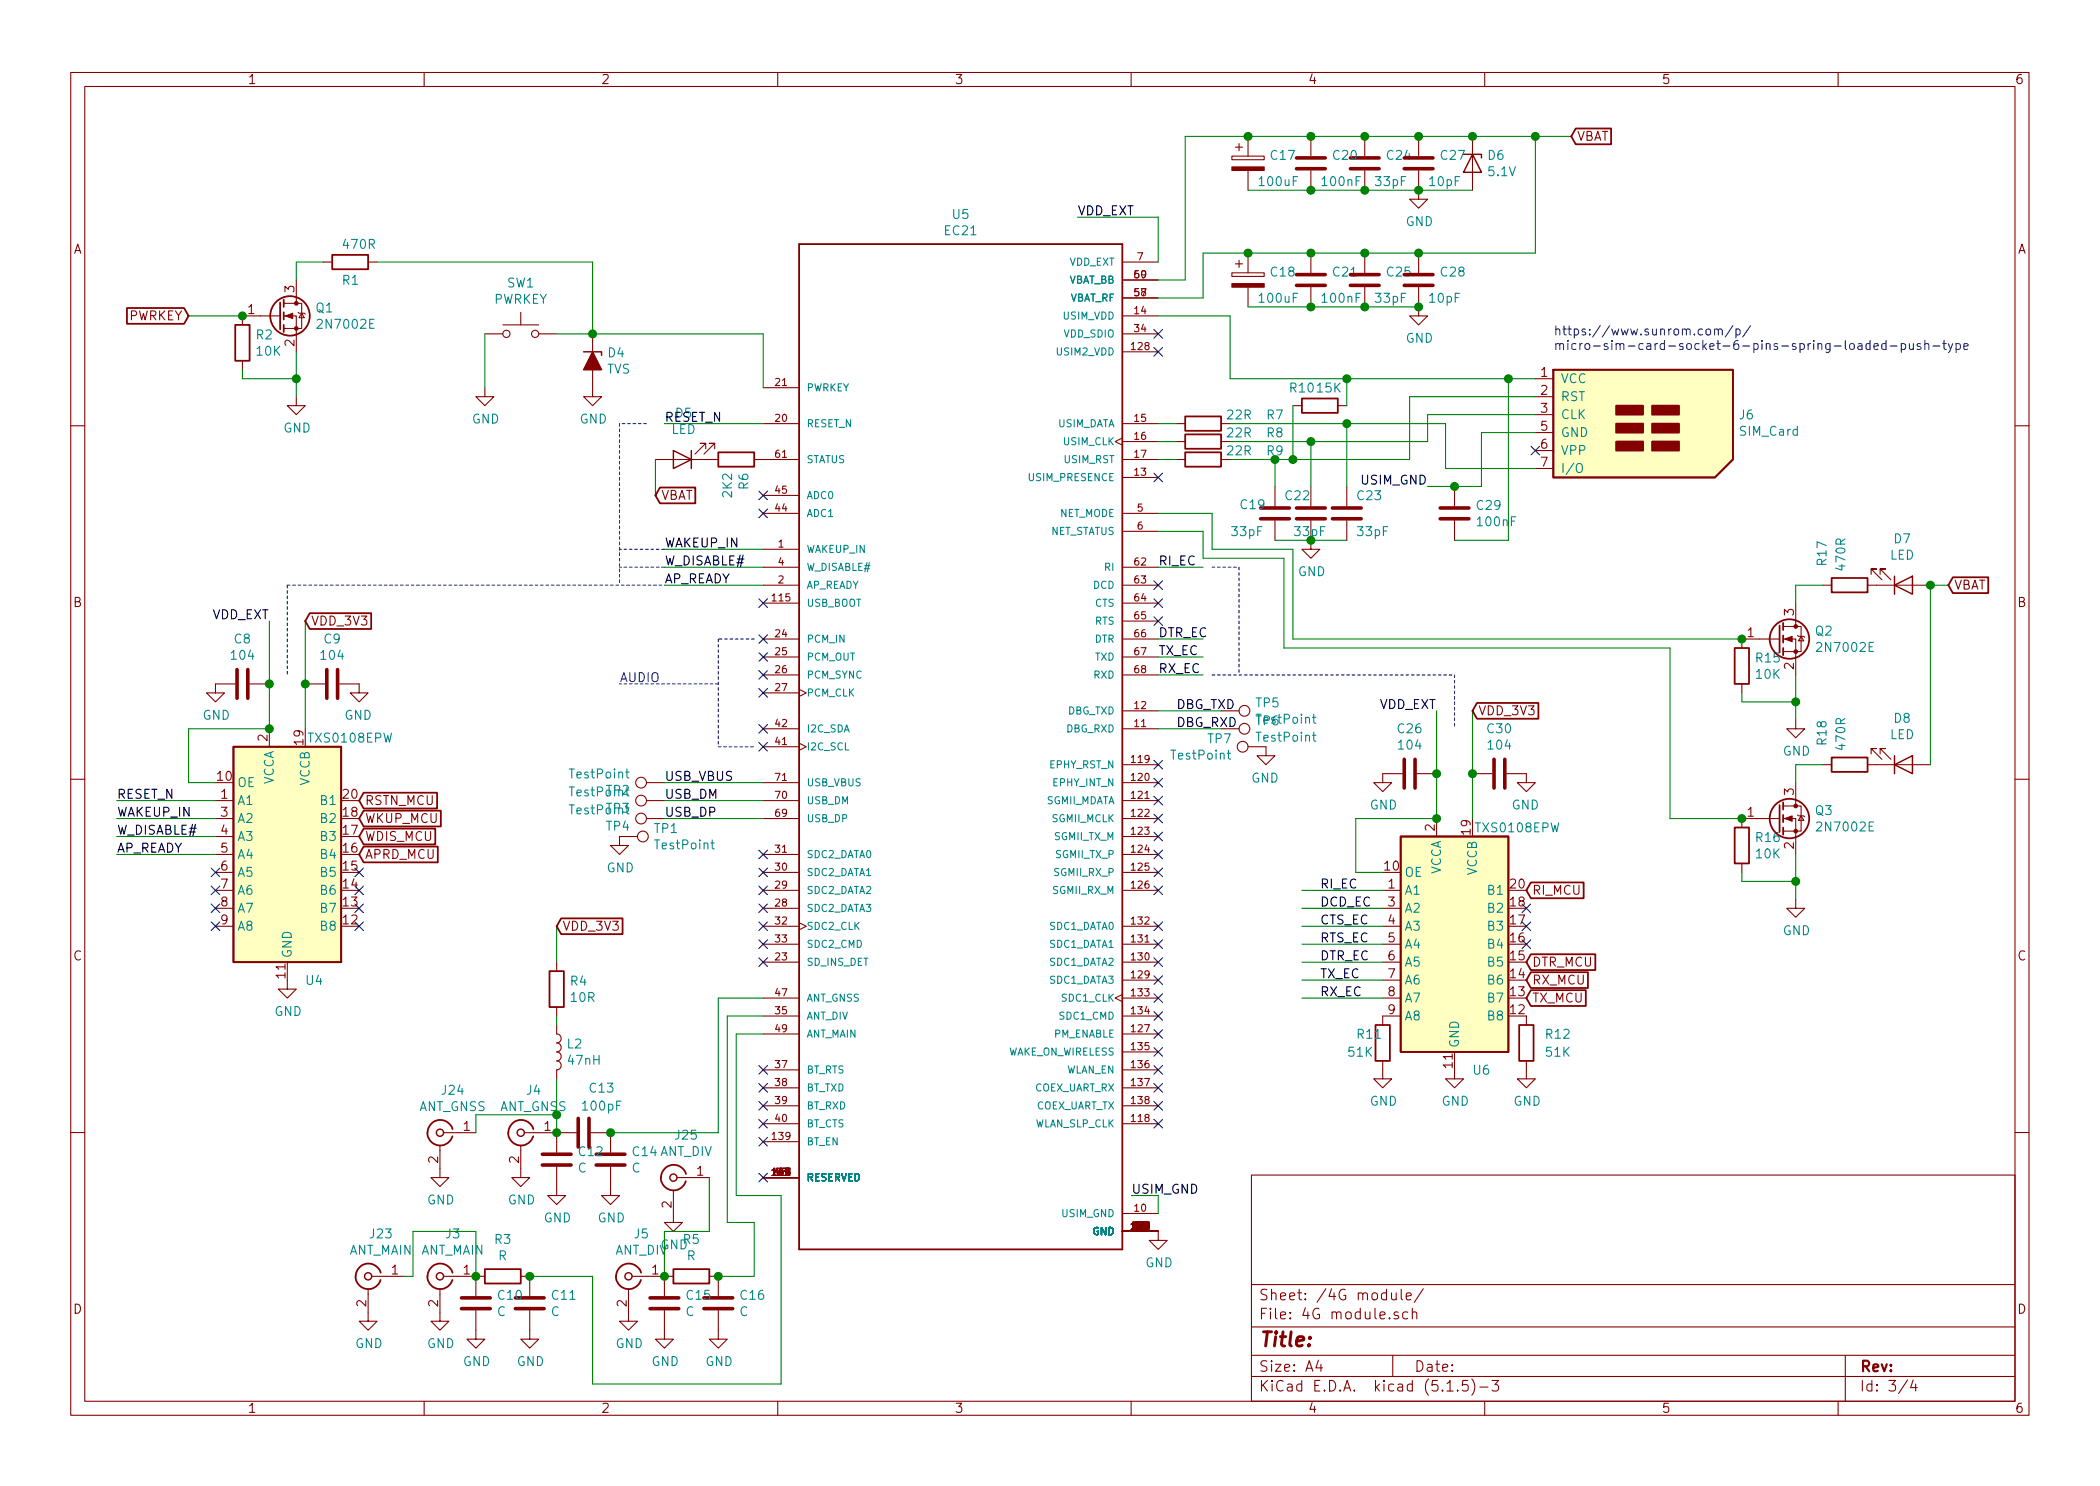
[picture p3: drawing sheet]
<svg xmlns="http://www.w3.org/2000/svg" width="297mm" height="210mm" viewBox="0 0 297 210" stroke-linecap="round" stroke-linejoin="round" font-family="sans-serif">
<g fill="none" stroke="#840000" stroke-width=".15">
<path d="M10 10.3h277v189.9h-277zM12 12.2h273v186.1h-273zM60 10.3v1.9M110 10.3v1.9M160 10.3v1.9M176.5 19.3v2.8M185.4 19.3v2.8M193 19.3v2.8M200.7 19.3v2.8M208.3 19.3v7.6M210 10.3v1.9M260 10.3v1.9"/>
<path d="M41.9 39.6v3.3M45.7 37.1h1.3M52.1 37.1h1.2M158.7 37.1h5.1M158.7 39.6h5.1M174.2 22.1h4.6v.5h-4.6zM174.2 38.6h4.6v.5h-4.6zM174.8 20.8h1M174.8 37.3h1M175.3 20.3v1M175.3 36.8v1M176.5 24.1v2.8"/>
<path d="M176.5 35.8v2.8M185.4 24.1v2.8M185.4 35.8v2.8M193 24.1v2.8M193 35.8v2.8M200.7 24.1v4.1h1.2l-1.2 1.3-1.3-1.3h1.3M200.7 35.8v2.8M34.3 51v1.3M39.6 44.7h-5.3v1.3M40.1 44.7h1.8v5.1M40.1 42.9h2.6v3.6h-2.6M41.9 56.1v1.3h1.3l-1.3 1.3-1.3-1.3h1.3"/>
<path d="M42.2 44.2l.1 .1h.8l.1 .1M42.7 44.3l.4 .7h-.8zM68.6 54.9v1.2h1.2l-1.2 1.3-1.3-1.3h1.3M68.6 47.2h2.5M71.1 46h5.1M73.7 44.2v1.8M76.2 47.2h2.5M83.8 47.2v8.9h1.3l-1.3 1.3-1.3-1.3h1.3M107.9 59.9h5.1M107.9 54.9h5.1M158.7 59.9h5.1M158.7 44.7h5.1"/>
<path d="M158.7 47.2h5.1M158.7 42.2h5.1M158.7 49.8h5.1M166.4 59.9h1.2M172.7 59.9h1.3M176.5 40.6v2.8M182.9 57.4h1.2M185.4 40.6v2.8M189.2 57.4h1.3M193 40.6v2.8M200.7 40.6v4.1h1.2l-1.2 1.3-1.3-1.3h1.3M217.2 53.6h2.5"/>
<path d="M217.2 56.1h2.5M217.2 58.7h2.5M10 60.2h2M92.7 65h8.9M99.8 63.5v-.8h-.7h.7l-1.5 1.6M101.1 63.5v-.8h-.8h.8l-1.5 1.6M106.7 65h6.3M107.9 70.1h5.1M107.9 72.6h5.1M107.9 77.7h5.1M158.7 62l-1 .5 1 .5M158.7 65h5.1"/>
<path d="M158.7 72.6h5.1M158.7 75.2h5.1M158.7 62.5h5.1M158.7 67.6h5.1M166.4 65h1.2M166.4 62.5h1.2M172.7 65h1.3M172.7 62.5h1.3M180.3 68.8v2.8M180.3 73.7v2.7M185.4 73.7v4h1.3l-1.3 1.3-1.3-1.3h1.3M185.4 68.8v2.8"/>
<path d="M190.5 68.8v2.8M190.5 73.7v2.7M205.7 68.8v2.8M205.7 73.7v2.7M217.2 61.2h2.5M217.2 63.7h2.5M217.2 66.3h2.5M285 60.2h2M33.3 96.8h-2.8v1.2h1.2l-1.2 1.3-1.3-1.3h1.3M35.3 96.8h2.8M43.2 96.8h2.8M48 96.8h2.8v1.2h-1.3l1.3 1.3 1.3-1.3h-1.3"/>
<path d="M107.9 82.8h5.1M107.9 90.4h5.1M107.9 93h5.1M107.9 95.5h5.1M107.9 98h5.1M107.9 80.3h5.1M107.9 85.3h5.1M113 97.5l1 .5-1 .5M158.7 82.8h5.1M158.7 90.4h5.1M158.7 93h5.1M158.7 95.5h5.1"/>
<path d="M158.7 80.3h5.1M158.7 85.3h5.1M158.7 87.9h5.1M246.4 96.8v1.2M251.7 90.4h-5.3v1.3M252.2 90.4h1.8v5.1M252.2 88.6h2.6v3.6h-2.6M254 85.3v3.3M254.3 89.9l.1 .1h.7l.2 .2M254.8 90l.3 .7h-.7zM257.8 82.8h1.3M264.2 82.8h8.8"/>
<path d="M264.7 81.3v-.8h.7h-.7l1.5 1.5M265.9 81.3v-.8h.8h-.8l1.6 1.5M10 110.3h2M30.5 115.8h2.5M30.5 113.3h2.5M30.5 118.4h2.5M38.1 103.1v2.6M90.2 118.4h-2.6v1.2h1.3l-1.3 1.3-1.2-1.3h1.2M91.4 115.8h2.6M91.4 113.3h2.6M91.4 110.7h2.6M107.9 115.8h5.1"/>
<path d="M107.9 113.3h5.1M107.9 110.7h5.1M107.9 105.7h5.1M107.9 103.1h5.1M113 105.2l1 .5-1 .5M158.7 100.6h5.1M158.7 115.8h5.1M158.7 113.3h5.1M158.7 110.7h5.1M158.7 118.4h5.1M158.7 108.2h5.1M158.7 103.1h5.1"/>
<path d="M172.7 100.6h2.6M176.5 105.7h2.6v1.2h-1.3l1.3 1.3 1.2-1.3h-1.2M198.4 109.5h-2.8v1.2h1.2l-1.2 1.3-1.3-1.3h1.3M200.4 109.5h2.8M203.2 115.8v2.6M208.3 109.5h2.8M213.1 109.5h2.8v1.2h-1.3l1.3 1.3 1.3-1.3h-1.3M251.7 115.8h-5.3v1.3M252.2 115.8h1.8v5.1M252.2 114h2.6v3.6h-2.6M254 101.8v1.3h1.3l-1.3 1.3-1.3-1.3h1.3M254 110.7v3.3"/>
<path d="M254.3 115.3l.1 .1h.7l.2 .2M254.8 115.4l.3 .7h-.7zM257.8 108.2h1.3M264.2 108.2h8.8M264.7 106.7v-.8h.7h-.7l1.5 1.5M265.9 106.7v-.8h.8h-.8l1.6 1.5M285 110.3h2M30.5 120.9h2.5M30.5 123.4h2.5M30.5 126h2.5M30.5 128.5h2.5M30.5 131.1h2.5"/>
<path d="M40.6 138.7v1.2h1.3l-1.3 1.3-1.2-1.3h1.2M78.7 136.1v1.3M107.9 120.9h5.1M107.9 123.4h5.1M107.9 126h5.1M107.9 128.5h5.1M107.9 131.1h5.1M107.9 133.6h5.1M107.9 136.1h5.1M113 130.6l1 .5-1 .5M158.7 120.9h5.1M158.7 123.4h5.1"/>
<path d="M158.7 126h5.1M158.7 131.1h5.1M158.7 133.6h5.1M158.7 136.1h5.1M158.7 138.7h5.1M195.6 126h2.5M195.6 128.5h2.5M195.6 131.1h2.5M195.6 133.6h2.5M195.6 136.1h2.5M195.6 138.7h2.5M246.4 122.2v1.2"/>
<path d="M254 127.2v1.3h1.3l-1.3 1.3-1.3-1.3h1.3M78.7 145v1.3a.63 .63 0 0 1 .7 .6 .63 .63 0 0 1-.7 .7 .63 .63 0 0 1 .7 .6 .63 .63 0 0 1-.7 .6 .63 .63 0 0 1 .7 .7 .63 .63 0 0 1-.7 .6 .63 .63 0 0 1 .7 .6 .63 .63 0 0 1-.7 .7v1.2M78.7 142.5v1.3M107.9 141.2h5.1M107.9 143.8h5.1M107.9 146.3h5.1M107.9 151.4h5.1M107.9 153.9h5.1M107.9 156.5h5.1M107.9 159h5.1M158.7 140.7l-1 .5 1 .5M158.7 141.2h5.1"/>
<path d="M158.7 143.8h5.1M158.7 146.3h5.1M158.7 148.8h5.1M158.7 151.4h5.1M158.7 153.9h5.1M158.7 156.5h5.1M158.7 159h5.1M195.6 150.1v2.5h1.2l-1.2 1.3-1.3-1.3h1.3M195.6 141.2h2.5M198.1 143.8h-2.5v1.2M205.7 151.4v1.2h1.3l-1.3 1.3-1.2-1.3h1.2M215.9 150.1v2.5h1.3l-1.3 1.3-1.3-1.3h1.3"/>
<path d="M215.9 143.8v1.2M10 160.2h2M62.2 162v4.6h1.3l-1.3 1.3-1.2-1.3h1.2M62.7 160.3h4.6M73.7 162v4.6h1.2l-1.2 1.3-1.3-1.3h1.3M74.2 160.3h7.3M78.7 165.1v4.1h1.3l-1.3 1.2-1.2-1.2h1.2M78.7 160.3v2.8M83.6 160.3h2.8v2.8M86.4 165.1v4.1h1.2l-1.2 1.2-1.3-1.2h1.3M95.2 168.4v4.6h1.3l-1.3 1.2-1.2-1.2h1.2M95.8 166.6h4.5"/>
<path d="M107.9 166.6h5.1M107.9 161.5h5.1M158.7 174.2h5.1v1.3h1.3l-1.3 1.3-1.2-1.3h1.2M158.7 171.7h5.1M177 166.3h108v32h-108zM285 160.2h2M52.1 182.4v4.5h1.2l-1.2 1.3-1.3-1.3h1.3M52.6 180.6h4.5M60 198.3v1.9M62.2 182.4v4.5h1.3l-1.3 1.3-1.2-1.3h1.2M62.7 180.6h5.9M67.3 185.4v4.1h1.3l-1.3 1.2-1.3-1.2h1.3"/>
<path d="M67.3 180.6v2.8M73.7 180.6h1.2v2.8M74.9 185.4v4.1h1.3l-1.3 1.2-1.2-1.2h1.2M88.9 182.4v4.5h1.3l-1.3 1.3-1.3-1.3h1.3M89.4 180.6h5.8M94 185.4v4.1h1.2l-1.2 1.2-1.3-1.2h1.3M94 180.6v2.8M100.3 180.6h1.3v2.8M101.6 185.4v4.1h1.3l-1.3 1.2-1.3-1.2h1.3M110 198.3v1.9M160 198.3v1.9M177 194.8h108"/>
<path d="M177 191.8h108M177 187.8h108M177 181.8h108M186.5 192.5l-.4 1h1M186.8 193v1M196.8 182.9v.8a.39 .39 0 0 0 .7 .1M197 191.8v3M197.5 182.9v1M197.8 185.7a.37 .37 0 0 0-.6 .1v.1a.54 .54 0 0 0 .6 .3v.1v.2l-.2 .1-.4-.1M198.2 182.4v1.3l.2 .2M198.9 183.4l.7-.1-.1-.3-.4-.1-.2 .2 .1 .7 .1 .1 .4-.1M199.1 185.7l-.4-.1-.3 .3 .1 .6 .2 .1 .4-.1"/>
<path d="M199.8 185.7a.38 .38 0 0 1 .6 .1v.8M199.8 185.1v1.5M201.3 182.3l-1.2 2M204.7 196.8h.8M206.2 196.7v.1l-.1-.1h.1v.1M207.6 195.3h-.7l-.1 .7h.1a.62 .62 0 0 1 .7 0v.7l-.2 .1h-.4l-.2-.1M208.2 195.1a1.71 1.71 0 0 1 0 2.3M209.3 196.3h1.2M210 198.3v1.9M211 195.3h1l-.5 .6 .4 .1 .1 .2-.1 .5-.2 .1h-.4l-.3-.1M260 198.3v1.9M261 191.8v6.5"/>
<path d="M269.8 195.2l-1.2 2M270.6 195.2l-.3 1.1h.9M271 195.8v1"/>
<circle cx="71.6" cy="47.2" r=".51"/>
<circle cx="75.7" cy="47.2" r=".51"/>
<circle cx="90.7" cy="110.7" r=".76"/>
<circle cx="90.7" cy="113.3" r=".76"/>
<circle cx="90.7" cy="115.8" r=".76"/>
<circle cx="90.9" cy="118.4" r=".76"/>
<circle cx="175.8" cy="105.7" r=".76"/>
<circle cx="176" cy="103.1" r=".76"/>
<circle cx="176" cy="100.6" r=".76"/>
</g>
<g fill="none" stroke="#840000" stroke-width=".25">
<path d="M222.9 18.2h5v2.2h-5l-.7-1.1zM47 36.1h5.1v2h-5.1zM113 34.5h45.7v142.3h-45.7zM18 43.6h8l.7 1.1-.7 1.1h-8zM33.3 46h2v5h-2zM39.6 42.8v3.8M40.1 42.4v1M40.1 44.2v1M40.1 46v1M167.6 58.9h5.1v2.1h-5.1zM184.1 56.4h5.1v2h-5.1zM219.7 52.3h25.4v12.7l-2.5 2.6h-22.9z"/>
<path d="M93.3 69h5v2.2h-5l-.6-1.1zM101.6 64h5.1v2h-5.1zM167.6 64h5.1v2h-5.1zM167.6 61.5h5.1v2h-5.1zM43.8 86.8h8.7v2.2h-8.7l-.6-1.1zM208.9 99.5h8.7v2.2h-8.7l-.6-1.1zM245.4 91.7h2v5.1h-2zM251.7 88.5v3.8M252.2 88.1v1M252.2 89.9v1M252.2 91.7v1M259.1 81.8h5.1v2h-5.1z"/>
<path d="M276.2 81.7h5v2.2h-5l-.6-1.1zM33 105.7h15.3v30.4h-15.3zM51.4 112.2h10.4v2.2h-10.4l-.6-1.1zM51.4 114.7h11v2.2h-11l-.6-1.1zM51.4 117.2h10.2v2.3h-10.2l-.6-1.1zM51.4 119.8h10.5v2.2h-10.5l-.6-1.1zM198.1 118.4h15.3v30.4h-15.3zM245.4 117.1h2v5.1h-2zM251.7 113.9v3.8M252.2 113.5v1M252.2 115.3v1M252.2 117.1v1"/>
<path d="M259.1 107.2h5.1v2h-5.1zM77.7 137.4h2.1v5.1h-2.1zM79.4 129.9h8.7v2.3h-8.7l-.7-1.1zM216.5 124.9h7.5v2.2h-7.5l-.6-1.1zM216.5 135h9.2v2.3h-9.2l-.6-1.2zM216.5 137.6h8.1v2.2h-8.1l-.6-1.1zM64 159.8a1.8 1.8 0 0 0-2.7-1.1 1.8 1.8 0 0 0-.1 3 1.8 1.8 0 0 0 2.8-.9M75.4 159.8a1.8 1.8 0 0 0-2.7-1.1 1.8 1.8 0 0 0-.1 3 1.8 1.8 0 0 0 2.8-.9M194.6 145h2v5.1h-2zM214.9 145h2v5.1h-2zM216.5 140.1h7.8v2.2h-7.8l-.6-1.1zM68.6 179.6h5.1v2h-5.1z"/>
<path d="M93.5 166.6a1.8 1.8 0 0 0 1.5 1.8 1.8 1.8 0 0 0 2-1.3M95.2 179.6h5.1v2h-5.1zM97 166.1a1.8 1.8 0 0 0-2-1.3 1.8 1.8 0 0 0-1.5 1.8M50.3 180.6a1.8 1.8 0 0 0 1.5 1.8 1.8 1.8 0 0 0 2-1.3M53.8 180.1a1.8 1.8 0 0 0-1.9-1.3 1.8 1.8 0 0 0-1.6 1.8M64 180.1a1.8 1.8 0 0 0-2.7-1 1.8 1.8 0 0 0-.1 2.9 1.8 1.8 0 0 0 2.8-.9M90.7 180.1a1.8 1.8 0 0 0-2.8-1 1.8 1.8 0 0 0 0 2.9 1.8 1.8 0 0 0 2.8-.9"/>
<circle cx="41" cy="44.7" r="2.79"/>
<circle cx="253.1" cy="90.4" r="2.79"/>
<circle cx="253.1" cy="115.8" r="2.79"/>
</g>
<g fill="none" stroke="#840000" stroke-width=".51">
<path d="M183.4 23.9h4.1M183.4 22.3h4.1M183.4 38.9h4.1M191 23.9h4.1M191 22.3h4.1M191 38.9h4.1M198.6 23.9h4.1M198.6 22.3h4.1M198.6 38.9h4.1M183.4 40.4h4.1M191 40.4h4.1M198.6 40.4h4.1"/>
<path d="M178.3 73.4h4.1M178.3 71.9h4.1M183.4 73.4h4.1M183.4 71.9h4.1M188.5 73.4h4M188.5 71.9h4M203.7 73.4h4.1M203.7 71.9h4.1M33.5 94.7v4.1M35.1 94.7v4.1M46.2 94.7v4.1M47.8 94.7v4.1"/>
<path d="M198.6 107.4v4.1M200.2 107.4v4.1M211.3 107.4v4.1M212.9 107.4v4.1M81.8 158.2v4.1M83.3 158.2v4.1M76.7 164.8h4.1M76.7 163.3h4.1M84.3 164.8h4.1M84.3 163.3h4.1M65.3 185.2h4M65.3 183.6h4"/>
<path d="M72.9 185.2h4.1M72.9 183.6h4.1M91.9 185.2h4.1M91.9 183.6h4.1M99.6 185.2h4M99.6 183.6h4"/>
</g>
<g fill="none" stroke="#840000" stroke-width=".2">
<path d="M207 21.8h2.5v.5M208.3 21.8l1.2 2.6h-2.5zM82.5 49.8h2.6v.5M95.2 63.7l2.6 1.3-2.6 1.3zM97.8 63.7v2.6M268 82.8l2.5-1.3v2.6zM268 81.5v2.6M268 108.2l2.5-1.3v2.6zM268 106.9v2.6"/>
<circle cx="62.2" cy="160.3" r=".51"/>
<circle cx="73.7" cy="160.3" r=".51"/>
<circle cx="95.3" cy="166.6" r=".51"/>
<circle cx="52.1" cy="180.6" r=".51"/>
<circle cx="62.2" cy="180.6" r=".51"/>
<circle cx="88.9" cy="180.6" r=".51"/>
</g>
<g fill="#840000" stroke="#840000" stroke-width=".15">
<path d="M40.4 44.7l1-.4v.8z"/>
<path d="M174.2 23.6h4.6v.5h-4.6z"/>
<path d="M252.5 115.8l1-.4v.8z"/>
<path d="M252.5 90.4l1-.4v.8z"/>
<path d="M174.2 40.1h4.6v.5h-4.6z"/>
<circle cx="41.9" cy="46.5" r=".25"/>
<circle cx="41.9" cy="42.9" r=".25"/>
<circle cx="254" cy="117.6" r=".25"/>
<circle cx="254" cy="114" r=".25"/>
<circle cx="254" cy="92.2" r=".25"/>
<circle cx="254" cy="88.6" r=".25"/>
</g>
<path d="M223 65.8l.3-.2a.47 .47 0 0 1 .5 .4l-.1 .7a.44 .44 0 0 1-.6 .1 1 1 0 0 1-.1-1zM88.5 109.2h.5M88.7 108.8v1.1v.1l.3 .1M100.6 119.3h.4M100.7 118.8v1.1l.1 .2h.2M173.6 106.6h.5M173.8 106.1v1.1v.2h.3M185.6 101.5h.5M185.6 104h.5M185.8 101.1v1.1l.1 .1h.2M185.8 103.6v1.1l.1 .1 .2 .1" fill="none" stroke="#008484" stroke-width=".15"/>
<g fill="#ffffc2" stroke="#ffffc2" stroke-width=".14">
<path d="M33 105.7h15.3v30.4h-15.3z"/>
<path d="M198.1 118.4h15.3v30.4h-15.3z"/>
<path d="M219.7 52.3h25.4v12.7l-2.5 2.6h-22.9z"/>
</g>
<path d="M83.8 49.8l1.3 2.5h-2.6z" fill="#840000" stroke="#840000" stroke-width=".2"/>
<g fill="#840000" stroke="#840000" stroke-width=".25">
<path d="M228.6 62.5h3.8v1.2h-3.8z"/>
<path d="M228.6 59.9h3.8v1.3h-3.8z"/>
<path d="M228.6 57.4h3.8v1.3h-3.8z"/>
<path d="M233.7 62.5h3.8v1.2h-3.8z"/>
<path d="M233.7 59.9h3.8v1.3h-3.8z"/>
<path d="M233.7 57.4h3.8v1.3h-3.8z"/>
</g>
<g fill="none" stroke="#0000c2" stroke-width=".15" stroke-dasharray=".4 .4">
<path d="M87.6 59.9v22.9M91.4 59.9h-3.8M94 77.7h-6.4M40.6 82.8h53.4M40.6 82.8v12.7M94 80.3h-6.4M101.6 96.8h-14M101.6 90.4v15.3M106.7 90.4h-5.1M171.4 80.3h3.9M171.4 95.5h34.3M175.3 80.3v15.2"/>
<path d="M205.7 95.5v7.6M101.6 105.7h5.1"/>
</g>
<g fill="none" stroke="#008400" stroke-width=".15">
<path d="M217.2 19.3v16.5h-47v6.4h-6.4M222.2 19.3h-54.6v20.3h-3.8M45.7 37.1h-3.8v2.5M53.3 37.1h30.5v10.1M152.4 30.7h11.4v6.4M176.5 26.9h31.8M26.7 44.7h7.6M34.3 52.3v1.3h7.6M41.9 49.8v6.3M68.6 47.2v7.7M78.7 47.2h29.2v7.7M94 59.9h13.9"/>
<path d="M163.8 44.7h10.2v8.9h43.2M163.8 59.9h2.6M174 59.9h30.5v6.4h12.7M176.5 43.4h24.2M182.9 57.4v7.6M190.5 53.6v3.8M190.5 59.9v8.9M213.4 53.6v22.8h-7.7M217.2 56.1h-17.8v8.9h-25.4M217.2 58.7h-15.3v3.8h-27.9M92.7 65v5.1M94 77.7h13.9"/>
<path d="M163.8 75.2h6.4v3.8h11.4v12.7h54.6v24.1h10.2M163.8 72.6h7.6v5.1h11.5v12.7h63.5M163.8 65h2.6M163.8 62.5h2.6M180.3 65v3.8M180.3 76.4h10.2M185.4 62.5v6.3M217.2 61.2h-7.7v7.6h-7.6M38.1 87.9v15.2h-11.4v7.6h3.8M43.2 87.9v15.2M94 82.8h13.9M94 80.3h13.9"/>
<path d="M163.8 80.3h6.4M163.8 93h6.4M163.8 95.5h6.4M163.8 90.4h6.4M246.4 98v1.3h7.6M254 95.5v6.3M257.8 82.8h-3.8v2.5M275.6 82.8h-2.6v25.4M16.5 115.8h14M16.5 113.3h14M16.5 118.4h14M94 110.7h13.9"/>
<path d="M94 115.8h13.9M94 113.3h13.9M163.8 103.1h8.9M163.8 100.6h8.9M203.2 100.6v15.2h-11.4v7.6h3.8M208.3 100.6v15.2M257.8 108.2h-3.8v2.5M16.5 120.9h14M78.7 131.1v5M184.1 133.6h11.5M184.1 126h11.5M184.1 128.5h11.5"/>
<path d="M184.1 131.1h11.5M184.1 136.1h11.5M184.1 138.7h11.5M246.4 123.4v1.3h7.6M254 120.9v6.3M78.7 157.7h-11.4v2.6M78.7 143.8v1.2M78.7 152.6v7.7M107.9 146.3h-3.8v22.9h6.4v26.6h-26.7v-15.2h-8.9M107.9 141.2h-6.3v19.1h-15.2M107.9 143.8h-5v29.2h3.8v7.6h-5.1M184.1 141.2h11.5"/>
<path d="M100.3 166.6v7.6h-6.3v6.4M160 169.2h3.8v2.5M57.1 180.6h1.3v-6.4h8.9v6.4"/>
</g>
<g fill="none" stroke="#0000c2" stroke-width=".15">
<path d="M241.4 46.6h.3l.2 .1 .1 .5-.1 .1-.3 .1-.3-.2v-.4zM242.5 46.7l.1-.1a.31 .31 0 0 1 .5 .1v.7M242.5 46.6v.8M243.1 46.7a.31 .31 0 0 1 .4-.1l.1 .8M245.1 46.1l-1.1 1.6M245.5 46.6h.4l.3 .2v.4l-.2 .1h-.5M245.5 46.6v1.2M247.6 46.1l-1.1 1.6M262.8 48.7h.5l.1 .7M263.4 48.9l-.4 .1-.2 .1v.3h.6M264.5 48.7l-.3-.1-.3 .2 .1 .6h.5M264.5 48.2v1.2"/>
<path d="M265.1 49l.6-.1-.1-.2-.3-.1-.2 .2v.6h.5M266.8 48.7l-.4-.1-.2 .2 .1 .6h.5M266.8 48.2v1.2M267.4 49h.9M268.9 48.7l.4-.1 .2 .2v.4l-.1 .2h-.5M268.9 48.6v1.3M270.1 48.6v.7a.32 .32 0 0 0 .5 0M270.6 48.6v.8M271.7 48.7l-.4-.1-.1 .2v.2l.5 .1v.1v.2h-.5M272.3 48.7a.32 .32 0 0 1 .5 .1v.6M272.3 48.2v1.2M273.4 49h1"/>
<path d="M274.8 48.6h.5M275 48.2v1.1l.1 .1h.2M275.6 48.6l.3 .8M276.2 48.6l-.4 1.2-.2 .1M276.7 48.7l.3-.1 .3 .2v.4l-.1 .2h-.5M276.7 48.6v1.3M277.8 49l.6-.1-.1-.2-.3-.1-.2 .2v.6h.5"/>
</g>
<g fill="#008400" stroke="#008400" stroke-width=".25">
<circle cx="34.3" cy="44.7" r=".51"/>
<circle cx="185.4" cy="35.8" r=".51"/>
<circle cx="200.7" cy="35.8" r=".51"/>
<circle cx="176.5" cy="19.3" r=".51"/>
<circle cx="176.5" cy="35.8" r=".51"/>
<circle cx="67.3" cy="180.6" r=".51"/>
<circle cx="246.4" cy="115.8" r=".51"/>
<circle cx="83.8" cy="47.2" r=".51"/>
<circle cx="246.4" cy="90.4" r=".51"/>
<circle cx="182.9" cy="65" r=".51"/>
<circle cx="190.5" cy="53.6" r=".51"/>
<circle cx="74.9" cy="180.6" r=".51"/>
<circle cx="254" cy="99.3" r=".51"/>
<circle cx="205.7" cy="68.8" r=".51"/>
<circle cx="213.4" cy="53.6" r=".51"/>
<circle cx="101.6" cy="180.6" r=".51"/>
<circle cx="273" cy="82.8" r=".51"/>
<circle cx="180.3" cy="65" r=".51"/>
<circle cx="185.4" cy="62.5" r=".51"/>
<circle cx="217.2" cy="19.3" r=".51"/>
<circle cx="190.5" cy="59.9" r=".51"/>
<circle cx="185.4" cy="76.4" r=".51"/>
<circle cx="86.4" cy="160.3" r=".51"/>
<circle cx="78.7" cy="160.3" r=".51"/>
<circle cx="38.1" cy="96.8" r=".51"/>
<circle cx="193" cy="19.3" r=".51"/>
<circle cx="200.7" cy="26.9" r=".51"/>
<circle cx="193" cy="26.9" r=".51"/>
<circle cx="185.4" cy="26.9" r=".51"/>
<circle cx="185.4" cy="19.3" r=".51"/>
<circle cx="254" cy="124.7" r=".51"/>
<circle cx="41.9" cy="53.6" r=".51"/>
<circle cx="200.7" cy="19.3" r=".51"/>
<circle cx="38.1" cy="103.1" r=".51"/>
<circle cx="203.2" cy="109.5" r=".51"/>
<circle cx="208.3" cy="109.5" r=".51"/>
<circle cx="43.2" cy="96.8" r=".51"/>
<circle cx="78.7" cy="157.7" r=".51"/>
<circle cx="203.2" cy="115.8" r=".51"/>
<circle cx="208.3" cy="19.3" r=".51"/>
<circle cx="185.4" cy="43.4" r=".51"/>
<circle cx="193" cy="43.4" r=".51"/>
<circle cx="200.7" cy="43.4" r=".51"/>
<circle cx="94" cy="180.6" r=".51"/>
<circle cx="193" cy="35.8" r=".51"/>
</g>
<g fill="none" stroke="#000084" stroke-width=".15">
<path d="M163.2 49.2l1.2 1.2M163.2 46.6l1.2 1.2M164.4 49.2l-1.2 1.2M164.4 46.6l-1.2 1.2M107.3 72l1.3 1.2M107.3 69.5l1.3 1.2M108.6 72l-1.3 1.2M108.6 69.5l-1.3 1.2M163.2 66.9l1.2 1.3M164.4 66.9l-1.2 1.3M216.6 63.1l1.2 1.3M217.8 63.1l-1.2 1.3"/>
<path d="M107.3 92.3l1.3 1.3M107.3 84.7l1.3 1.2M107.3 89.8l1.3 1.2M107.3 97.4l1.3 1.2M107.3 94.9l1.3 1.2M108.6 92.3l-1.3 1.3M108.6 84.7l-1.3 1.2M108.6 89.8l-1.3 1.2M108.6 97.4l-1.3 1.2M108.6 94.9l-1.3 1.2M163.2 87.3l1.2 1.2M163.2 84.7l1.2 1.2"/>
<path d="M163.2 82.2l1.2 1.2M164.4 87.3l-1.2 1.2M164.4 84.7l-1.2 1.2M164.4 82.2l-1.2 1.2M107.3 102.5l1.3 1.2M107.3 105l1.3 1.3M108.6 102.5l-1.3 1.2M108.6 105l-1.3 1.3M163.2 107.6l1.2 1.2M163.2 110.1l1.2 1.2M163.2 112.7l1.2 1.2M163.2 115.2l1.2 1.2"/>
<path d="M163.2 117.7l1.2 1.3M164.4 107.6l-1.2 1.2M164.4 110.1l-1.2 1.2M164.4 112.7l-1.2 1.2M164.4 115.2l-1.2 1.2M164.4 117.7l-1.2 1.3M29.9 130.4l1.2 1.3M29.9 127.9l1.2 1.2M29.9 125.4l1.2 1.2M29.9 122.8l1.2 1.2M31.1 130.4l-1.2 1.3M31.1 127.9l-1.2 1.2"/>
<path d="M31.1 125.4l-1.2 1.2M31.1 122.8l-1.2 1.2M50.2 122.8l1.2 1.2M50.2 125.4l1.2 1.2M50.2 127.9l1.2 1.2M50.2 130.4l1.2 1.3M51.4 122.8l-1.2 1.2M51.4 125.4l-1.2 1.2M51.4 127.9l-1.2 1.2M51.4 130.4l-1.2 1.3M107.3 135.5l1.3 1.2M107.3 120.3l1.3 1.2"/>
<path d="M107.3 122.8l1.3 1.2M107.3 125.4l1.3 1.2M107.3 127.9l1.3 1.2M107.3 133l1.3 1.2M107.3 130.4l1.3 1.3M108.6 122.8l-1.3 1.2M108.6 135.5l-1.3 1.2M108.6 120.3l-1.3 1.2M108.6 125.4l-1.3 1.2M108.6 127.9l-1.3 1.2M108.6 133l-1.3 1.2M108.6 130.4l-1.3 1.3"/>
<path d="M163.2 125.4l1.2 1.2M163.2 120.3l1.2 1.2M163.2 122.8l1.2 1.2M163.2 130.4l1.2 1.3M163.2 133l1.2 1.2M163.2 135.5l1.2 1.2M163.2 138.1l1.2 1.2M164.4 125.4l-1.2 1.2M164.4 120.3l-1.2 1.2M164.4 122.8l-1.2 1.2M164.4 130.4l-1.2 1.3M164.4 133l-1.2 1.2"/>
<path d="M164.4 135.5l-1.2 1.2M164.4 138.1l-1.2 1.2M215.3 133l1.2 1.2M215.3 130.4l1.2 1.3M215.3 127.9l1.2 1.2M216.5 133l-1.2 1.2M216.5 130.4l-1.2 1.3M216.5 127.9l-1.2 1.2M107.3 150.8l1.3 1.2M107.3 153.3l1.3 1.2M107.3 155.8l1.3 1.3M107.3 158.4l1.3 1.2"/>
<path d="M108.6 150.8l-1.3 1.2M108.6 153.3l-1.3 1.2M108.6 155.8l-1.3 1.3M108.6 158.4l-1.3 1.2M163.2 158.4l1.2 1.2M163.2 155.8l1.2 1.3M163.2 140.6l1.2 1.2M163.2 143.1l1.2 1.3M163.2 145.7l1.2 1.2M163.2 148.2l1.2 1.2M163.2 150.8l1.2 1.2M163.2 153.3l1.2 1.2"/>
<path d="M164.4 158.4l-1.2 1.2M164.4 155.8l-1.2 1.3M164.4 140.6l-1.2 1.2M164.4 143.1l-1.2 1.3M164.4 145.7l-1.2 1.2M164.4 148.2l-1.2 1.2M164.4 150.8l-1.2 1.2M164.4 153.3l-1.2 1.2M107.3 166l1.3 1.2M107.3 160.9l1.3 1.2M108.6 166l-1.3 1.2M108.6 160.9l-1.3 1.2"/>
</g>
<text font-size="2.8" fill="#840000" x="178" y="190.5">Title:</text>
<g font-size="2.1" fill="#840000">
<text x="178" y="184">Sheet: /4G module/</text>
<text x="178" y="186.7">File: 4G module.sch</text>
<text x="178" y="196.9">KiCad E.D.A. kicad (5.1.5)-3</text>
<text x="178" y="194.1">Size: A4</text>
<text x="200" y="194.1">Date:</text>
<text x="263" y="194.1">Rev:</text>
<text x="263" y="196.9">Id: 3/4</text>
</g>
<g font-size="1.8" fill="#840000">
<text x="35" y="11.9">1</text>
<text x="85" y="11.9">2</text>
<text x="135" y="11.9">3</text>
<text x="185" y="11.9">4</text>
<text x="235" y="11.9">5</text>
<text x="285" y="11.9">6</text>
<text x="223" y="19.9">VBAT</text>
<text x="10.4" y="35.9">A</text>
<text x="285.4" y="35.9">A</text>
<text x="41.7" y="41.4" transform="rotate(-90 41.7 41.4)">3</text>
<text x="18.1" y="45.3">PWRKEY</text>
<text x="35.1" y="44.4">1</text>
<text x="41.7" y="49" transform="rotate(-90 41.7 49)">2</text>
<text x="218" y="53.3">1</text>
<text x="218" y="55.9">2</text>
<text x="218" y="58.4">3</text>
<text x="218" y="61">5</text>
<text x="218" y="63.5">6</text>
<text x="93.5" y="70.7">VBAT</text>
<text x="218" y="66">7</text>
<text x="276.4" y="83.4">VBAT</text>
<text x="10.4" y="85.9">B</text>
<text x="44" y="88.5">VDD_3V3</text>
<text x="253.7" y="87.1" transform="rotate(-90 253.7 87.1)">3</text>
<text x="285.4" y="85.9">B</text>
<text x="247.2" y="90.2">1</text>
<text x="253.7" y="94.7" transform="rotate(-90 253.7 94.7)">2</text>
<text x="209.1" y="101.2">VDD_3V3</text>
<text x="37.8" y="104.9" transform="rotate(-90 37.8 104.9)">2</text>
<text x="42.9" y="105.4" transform="rotate(-90 42.9 105.4)">19</text>
<text x="30.8" y="110.5">10</text>
<text x="31.3" y="113">1</text>
<text x="48.6" y="113">20</text>
<text x="51.6" y="113.9">RSTN_MCU</text>
<text x="253.7" y="112.5" transform="rotate(-90 253.7 112.5)">3</text>
<text x="31.3" y="115.6">3</text>
<text x="31.3" y="118.1">4</text>
<text x="48.6" y="118.1">17</text>
<text x="48.6" y="115.6">18</text>
<text x="51.6" y="116.5">WKUP_MCU</text>
<text x="51.6" y="119">WDIS_MCU</text>
<text x="202.9" y="117.6" transform="rotate(-90 202.9 117.6)">2</text>
<text x="208" y="118.1" transform="rotate(-90 208 118.1)">19</text>
<text x="247.2" y="115.6">1</text>
<text x="31.3" y="120.6">5</text>
<text x="31.3" y="123.2">6</text>
<text x="31.3" y="125.7">7</text>
<text x="48.6" y="125.7">14</text>
<text x="48.6" y="123.2">15</text>
<text x="48.6" y="120.6">16</text>
<text x="51.6" y="121.5">APRD_MCU</text>
<text x="195.9" y="123.2">10</text>
<text x="196.4" y="125.7">1</text>
<text x="213.7" y="125.7">20</text>
<text x="253.7" y="120.1" transform="rotate(-90 253.7 120.1)">2</text>
<text x="31.3" y="128.3">8</text>
<text x="31.3" y="130.8">9</text>
<text x="48.6" y="130.8">12</text>
<text x="48.6" y="128.3">13</text>
<text x="79.5" y="131.7">VDD_3V3</text>
<text x="196.4" y="128.3">3</text>
<text x="196.4" y="130.8">4</text>
<text x="213.7" y="130.8">17</text>
<text x="213.7" y="128.3">18</text>
<text x="216.7" y="126.6">RI_MCU</text>
<text x="10.4" y="135.9">C</text>
<text x="196.4" y="133.3">5</text>
<text x="196.4" y="135.9">6</text>
<text x="213.7" y="135.9">15</text>
<text x="213.7" y="133.3">16</text>
<text x="216.7" y="136.8">DTR_MCU</text>
<text x="285.4" y="135.9">C</text>
<text x="40.4" y="138.4" transform="rotate(-90 40.4 138.4)">11</text>
<text x="196.4" y="138.4">7</text>
<text x="196.4" y="141">8</text>
<text x="196.4" y="143.5">9</text>
<text x="213.7" y="143.5">12</text>
<text x="213.7" y="141">13</text>
<text x="213.7" y="138.4">14</text>
<text x="216.7" y="139.3">RX_MCU</text>
<text x="216.7" y="141.9">TX_MCU</text>
<text x="205.5" y="151.1" transform="rotate(-90 205.5 151.1)">11</text>
<text x="65.6" y="160">1</text>
<text x="77" y="160">1</text>
<text x="62" y="164.6" transform="rotate(-90 62 164.6)">2</text>
<text x="73.4" y="164.6" transform="rotate(-90 73.4 164.6)">2</text>
<text x="98.6" y="166.4">1</text>
<text x="95" y="170.9" transform="rotate(-90 95 170.9)">2</text>
<text x="10.4" y="185.9">D</text>
<text x="51.8" y="184.9" transform="rotate(-90 51.8 184.9)">2</text>
<text x="55.4" y="180.3">1</text>
<text x="62" y="184.9" transform="rotate(-90 62 184.9)">2</text>
<text x="65.6" y="180.3">1</text>
<text x="88.6" y="184.9" transform="rotate(-90 88.6 184.9)">2</text>
<text x="92.2" y="180.3">1</text>
<text x="285.4" y="185.9">D</text>
<text x="35" y="199.9">1</text>
<text x="85" y="199.9">2</text>
<text x="135" y="199.9">3</text>
<text x="185" y="199.9">4</text>
<text x="235" y="199.9">5</text>
<text x="285" y="199.9">6</text>
</g>
<g font-size="1.8" fill="#008484">
<text x="179.8" y="22.6">C17</text>
<text x="188.6" y="22.6">C20</text>
<text x="196.2" y="22.6">C24</text>
<text x="203.9" y="22.6">C27</text>
<text x="210.5" y="22.6">D6</text>
<text x="178.3" y="26.3">100uF</text>
<text x="187.1" y="26.3">100nF</text>
<text x="194.6" y="26.3">33pF</text>
<text x="202.3" y="26.3">10pF</text>
<text x="210.6" y="24.9">5.1V</text>
<text x="48.7" y="35.2">470R</text>
<text x="133.7" y="33.3">EC21</text>
<text x="134.8" y="31">U5</text>
<text x="198.8" y="32">GND</text>
<text x="48.5" y="40.3">R1</text>
<text x="71.8" y="40.7">SW1</text>
<text x="179.8" y="39.1">C18</text>
<text x="188.6" y="39.1">C21</text>
<text x="196.2" y="39.1">C25</text>
<text x="203.9" y="39.1">C28</text>
<text x="44.7" y="44.2">Q1</text>
<text x="45.2" y="46.5">2N7002E</text>
<text x="69.8" y="43">PWRKEY</text>
<text x="178.3" y="42.8">100uF</text>
<text x="187.1" y="42.8">100nF</text>
<text x="194.6" y="42.8">33pF</text>
<text x="202.3" y="42.8">10pF</text>
<text x="36.3" y="48">R2</text>
<text x="36.3" y="50.3">10K</text>
<text x="85.8" y="52.9">TVS</text>
<text x="86" y="50.6">D4</text>
<text x="198.8" y="48.5">GND</text>
<text x="66.8" y="59.9">GND</text>
<text x="82" y="59.9">GND</text>
<text x="173.6" y="59.4">22R</text>
<text x="179.2" y="59.4">R7</text>
<text x="182.5" y="55.5">R10</text>
<text x="186.3" y="55.5">15K</text>
<text x="220.7" y="54.2">VCC</text>
<text x="220.7" y="56.8">RST</text>
<text x="220.7" y="59.3">CLK</text>
<text x="246.1" y="59.4">J6</text>
<text x="40.1" y="61.2">GND</text>
<text x="94.9" y="61.4">LED</text>
<text x="173.6" y="64.4">22R</text>
<text x="173.6" y="61.9">22R</text>
<text x="179.2" y="64.4">R9</text>
<text x="179.2" y="61.9">R8</text>
<text x="220.7" y="61.8">GND</text>
<text x="220.7" y="64.4">VPP</text>
<text x="246.2" y="61.7">SIM_Card</text>
<text x="103.6" y="70.3" transform="rotate(-90 103.6 70.3)">2K2</text>
<text x="105.9" y="69.2" transform="rotate(-90 105.9 69.2)">R6</text>
<text x="181.9" y="70.8">C22</text>
<text x="192" y="70.8">C23</text>
<text x="220.7" y="66.9">I/O</text>
<text x="174.3" y="75.9">33pF</text>
<text x="175.5" y="72.1">C19</text>
<text x="183.2" y="75.9">33pF</text>
<text x="192.1" y="75.9">33pF</text>
<text x="208.9" y="72.2">C29</text>
<text x="209.1" y="74.5">100nF</text>
<text x="267.9" y="76.9">D7</text>
<text x="183.6" y="81.5">GND</text>
<text x="258.4" y="80" transform="rotate(-90 258.4 80)">R17</text>
<text x="261" y="80.6" transform="rotate(-90 261 80.6)">470R</text>
<text x="267.3" y="79.2">LED</text>
<text x="256.8" y="89.9">Q2</text>
<text x="32.8" y="93.4">104</text>
<text x="33.2" y="91.1">C8</text>
<text x="45.5" y="93.4">104</text>
<text x="45.9" y="91.1">C9</text>
<text x="248.4" y="93.7">R15</text>
<text x="257.3" y="92.2">2N7002E</text>
<text x="28.7" y="101.8">GND</text>
<text x="48.7" y="101.8">GND</text>
<text x="177.7" y="100.1">TP5</text>
<text x="248.4" y="96.1">10K</text>
<text x="43.8" y="105.1">TXS0108EPW</text>
<text x="165.8" y="107.5">TestPoint</text>
<text x="170.9" y="105.2">TP7</text>
<text x="177.7" y="102.6">TP6</text>
<text x="177.9" y="102.4">TestPoint</text>
<text x="177.9" y="104.9">TestPoint</text>
<text x="197.8" y="103.8">C26</text>
<text x="197.9" y="106.1">104</text>
<text x="210.4" y="103.8">C30</text>
<text x="210.6" y="106.1">104</text>
<text x="252.2" y="106.9">GND</text>
<text x="258.4" y="105.4" transform="rotate(-90 258.4 105.4)">R18</text>
<text x="261" y="106" transform="rotate(-90 261 106)">470R</text>
<text x="267.3" y="104.6">LED</text>
<text x="267.9" y="102.3">D8</text>
<text x="33.5" y="113.9">A1</text>
<text x="33.5" y="111.4">OE</text>
<text x="38.7" y="111.2" transform="rotate(-90 38.7 111.2)">VCCA</text>
<text x="43.8" y="111.2" transform="rotate(-90 43.8 111.2)">VCCB</text>
<text x="45.5" y="113.9">B1</text>
<text x="80.7" y="112.7">TestPoint</text>
<text x="80.7" y="110.2">TestPoint</text>
<text x="85.8" y="112.5">TP2</text>
<text x="177" y="110.7">GND</text>
<text x="33.5" y="116.5">A2</text>
<text x="33.5" y="119">A3</text>
<text x="45.5" y="119">B3</text>
<text x="45.5" y="116.5">B2</text>
<text x="80.7" y="115.2">TestPoint</text>
<text x="85.8" y="117.5">TP4</text>
<text x="85.8" y="115">TP3</text>
<text x="92.6" y="117.9">TP1</text>
<text x="193.8" y="114.5">GND</text>
<text x="208.9" y="117.8">TXS0108EPW</text>
<text x="213.8" y="114.5">GND</text>
<text x="248.4" y="119.1">R16</text>
<text x="256.8" y="115.3">Q3</text>
<text x="257.3" y="117.6">2N7002E</text>
<text x="33.5" y="121.5">A4</text>
<text x="33.5" y="124.1">A5</text>
<text x="45.5" y="124.1">B5</text>
<text x="45.5" y="121.5">B4</text>
<text x="85.8" y="123.4">GND</text>
<text x="92.8" y="120.2">TestPoint</text>
<text x="198.6" y="124.1">OE</text>
<text x="203.8" y="123.9" transform="rotate(-90 203.8 123.9)">VCCA</text>
<text x="208.9" y="123.9" transform="rotate(-90 208.9 123.9)">VCCB</text>
<text x="248.4" y="121.5">10K</text>
<text x="33.5" y="126.6">A6</text>
<text x="33.5" y="129.2">A7</text>
<text x="33.5" y="131.7">A8</text>
<text x="45.5" y="131.7">B8</text>
<text x="45.5" y="129.2">B7</text>
<text x="45.5" y="126.6">B6</text>
<text x="198.6" y="126.6">A1</text>
<text x="198.6" y="129.2">A2</text>
<text x="198.6" y="131.7">A3</text>
<text x="210.6" y="131.7">B3</text>
<text x="210.6" y="129.2">B2</text>
<text x="210.6" y="126.6">B1</text>
<text x="41.3" y="135.6" transform="rotate(-90 41.3 135.6)">GND</text>
<text x="198.6" y="134.2">A4</text>
<text x="198.6" y="136.8">A5</text>
<text x="210.6" y="136.8">B5</text>
<text x="210.6" y="134.2">B4</text>
<text x="252.2" y="132.3">GND</text>
<text x="38.8" y="143.8">GND</text>
<text x="43.3" y="139.4">U4</text>
<text x="80.7" y="139.5">R4</text>
<text x="80.8" y="141.8">10R</text>
<text x="198.6" y="139.3">A6</text>
<text x="198.6" y="141.9">A7</text>
<text x="210.6" y="141.9">B7</text>
<text x="210.6" y="139.3">B6</text>
<text x="80.3" y="148.4">L2</text>
<text x="190.8" y="149.5">51K</text>
<text x="192" y="147">R11</text>
<text x="198.6" y="144.4">A8</text>
<text x="206.4" y="148.3" transform="rotate(-90 206.4 148.3)">GND</text>
<text x="210.6" y="144.4">B8</text>
<text x="218.7" y="147">R12</text>
<text x="218.7" y="149.5">51K</text>
<text x="62.6" y="154.9">J24</text>
<text x="74.5" y="154.9">J4</text>
<text x="80.4" y="150.7">47nH</text>
<text x="83.5" y="154.6">C13</text>
<text x="208.4" y="152.1">U6</text>
<text x="59.2" y="157.2">ANT_GNSS</text>
<text x="70.7" y="157.2">ANT_GNSS</text>
<text x="82.5" y="157.1">100pF</text>
<text x="95.6" y="161.3">J25</text>
<text x="193.8" y="156.5">GND</text>
<text x="203.9" y="156.5">GND</text>
<text x="214.1" y="156.5">GND</text>
<text x="81.7" y="165.9">C</text>
<text x="81.9" y="163.6">C12</text>
<text x="89.4" y="165.9">C</text>
<text x="89.6" y="163.6">C14 ANT_DIV</text>
<text x="60.4" y="170.4">GND</text>
<text x="71.8" y="170.4">GND</text>
<text x="76.9" y="173">GND</text>
<text x="84.5" y="173">GND</text>
<text x="49.3" y="177.5">ANT_MAIN</text>
<text x="52.4" y="175.2">J23</text>
<text x="59.5" y="177.5">ANT_MAIN</text>
<text x="63.1" y="175.2">J3</text>
<text x="70" y="176">R3</text>
<text x="70.5" y="178.3">R</text>
<text x="86.9" y="177.5">ANT_DIV</text>
<text x="89.8" y="175.2">J5</text>
<text x="93.4" y="176.8">GND</text>
<text x="96.7" y="176">R5</text>
<text x="97.2" y="178.3">R</text>
<text x="162" y="179.3">GND</text>
<text x="70.5" y="183.9">C10</text>
<text x="78.1" y="183.9">C11</text>
<text x="97.2" y="183.9">C15</text>
<text x="104.8" y="183.9">C16</text>
<text x="50.2" y="190.7">GND</text>
<text x="60.4" y="190.7">GND</text>
<text x="70.3" y="186.2">C</text>
<text x="77.9" y="186.2">C</text>
<text x="87.1" y="190.7">GND</text>
<text x="97" y="186.2">C</text>
<text x="104.6" y="186.2">C</text>
<text x="65.5" y="193.3">GND</text>
<text x="73.1" y="193.3">GND</text>
<text x="92.2" y="193.3">GND</text>
<text x="99.8" y="193.3">GND</text>
</g>
<g font-size="1.8">
<text x="152.4" y="30.5">VDD_EXT</text>
<text x="94" y="59.7">RESET_N</text>
<text x="95.6" y="59.1">D5</text>
<text x="192.6" y="68.6">USIM_GND</text>
<text x="94" y="77.5">WAKEUP_IN</text>
<text x="94" y="80">W_DISABLE#</text>
<text x="94" y="82.5">AP_READY</text>
<text x="163.8" y="80">RI_EC</text>
<text x="29.9" y="87.6">VDD_EXT</text>
<text x="163.8" y="90.2">DTR_EC</text>
<text x="163.8" y="92.7">TX_EC</text>
<text x="163.8" y="95.2">RX_EC</text>
<text x="166.4" y="100.3">DBG_TXD</text>
<text x="195" y="100.3">VDD_EXT</text>
<text x="166.4" y="102.9">DBG_RXD</text>
<text x="16.5" y="113">RESET_N</text>
<text x="94" y="110.5">USB_VBUS</text>
<text x="94" y="113">USB_DM</text>
<text x="16.5" y="118.1">W_DISABLE#</text>
<text x="16.5" y="115.6">WAKEUP_IN</text>
<text x="94" y="115.6">USB_DP</text>
<text x="16.5" y="120.6">AP_READY</text>
<text x="186.7" y="125.7">RI_EC</text>
<text x="186.7" y="130.8">CTS_EC</text>
<text x="186.7" y="128.3">DCD_EC</text>
<text x="186.7" y="133.3">RTS_EC</text>
<text x="186.7" y="135.9">DTR_EC</text>
<text x="186.7" y="141">RX_EC</text>
<text x="186.7" y="138.4">TX_EC</text>
<text x="160" y="168.9">USIM_GND</text>
</g>
<g font-size="1.8" fill="#0000c2">
<text x="219.7" y="47.5">https://www.sunrom.com/p/</text>
<text x="219.7" y="49.5">micro-sim-card-socket-6-pins-spring-loaded-push-type</text>
<text x="87.6" y="96.5">AUDIO</text>
</g>
<g font-size="1.4" fill="#008484">
<text x="151.1" y="40.1">VBAT_BB</text>
<text x="151.2" y="37.6">VDD_EXT</text>
<text x="150.4" y="45.2">USIM_VDD</text>
<text x="150.5" y="47.7">VDD_SDIO</text>
<text x="151.2" y="42.7">VBAT_RF</text>
<text x="149.6" y="50.3">USIM2_VDD</text>
<text x="114" y="55.4">PWRKEY</text>
<text x="114" y="60.4">RESET_N</text>
<text x="114" y="65.5">STATUS</text>
<text x="149.5" y="60.4">USIM_DATA</text>
<text x="150.5" y="63">USIM_CLK</text>
<text x="150.6" y="65.5">USIM_RST</text>
<text x="114" y="70.6">ADC0</text>
<text x="145.6" y="68.1">USIM_PRESENCE</text>
<text x="114" y="73.1">ADC1</text>
<text x="148.5" y="75.7">NET_STATUS</text>
<text x="149.9" y="73.1">NET_MODE</text>
<text x="114" y="78.2">WAKEUP_IN</text>
<text x="114" y="80.8">W_DISABLE#</text>
<text x="114" y="83.3">AP_READY</text>
<text x="154.7" y="83.3">DCD</text>
<text x="156.3" y="80.8">RI</text>
<text x="114" y="85.8">USB_BOOT</text>
<text x="154.9" y="85.8">CTS</text>
<text x="154.9" y="88.4">RTS</text>
<text x="114" y="90.9">PCM_IN</text>
<text x="114" y="93.5">PCM_OUT</text>
<text x="154.8" y="90.9">DTR</text>
<text x="154.9" y="93.5">TXD</text>
<text x="114" y="96">PCM_SYNC</text>
<text x="114" y="98.5">PCM_CLK</text>
<text x="151" y="101.1">DBG_TXD</text>
<text x="154.7" y="96">RXD</text>
<text x="114" y="103.6">I2C_SDA</text>
<text x="114" y="106.2">I2C_SCL</text>
<text x="150.8" y="103.6">DBG_RXD</text>
<text x="114" y="111.2">USB_VBUS</text>
<text x="114" y="113.8">USB_DM</text>
<text x="147.8" y="113.8">SGMII_MDATA</text>
<text x="148.5" y="108.7">EPHY_RST_N</text>
<text x="149" y="111.2">EPHY_INT_N</text>
<text x="114" y="116.3">USB_DP</text>
<text x="148.8" y="116.3">SGMII_MCLK</text>
<text x="149.2" y="118.9">SGMII_TX_M</text>
<text x="114" y="123.9">SDC2_DATA1</text>
<text x="114" y="121.4">SDC2_DATA0</text>
<text x="149.3" y="123.9">SGMII_RX_P</text>
<text x="149.4" y="121.4">SGMII_TX_P</text>
<text x="114" y="129">SDC2_DATA3</text>
<text x="114" y="126.5">SDC2_DATA2</text>
<text x="114" y="131.6">SDC2_CLK</text>
<text x="148.5" y="131.6">SDC1_DATA0</text>
<text x="149" y="126.5">SGMII_RX_M</text>
<text x="114" y="134.1">SDC2_CMD</text>
<text x="114" y="136.6">SD_INS_DET</text>
<text x="148.5" y="136.6">SDC1_DATA2</text>
<text x="148.5" y="134.1">SDC1_DATA1</text>
<text x="114" y="141.7">ANT_GNSS</text>
<text x="148.5" y="139.2">SDC1_DATA3</text>
<text x="150.3" y="141.7">SDC1_CLK</text>
<text x="114" y="146.8">ANT_MAIN</text>
<text x="114" y="144.3">ANT_DIV</text>
<text x="142.3" y="149.3">WAKE_ON_WIRELESS</text>
<text x="149" y="146.8">PM_ENABLE</text>
<text x="150" y="144.3">SDC1_CMD</text>
<text x="114" y="151.9">BT_RTS</text>
<text x="114" y="154.4">BT_TXD</text>
<text x="146.3" y="154.4">COEX_UART_RX</text>
<text x="150.7" y="151.9">WLAN_EN</text>
<text x="114" y="157">BT_RXD</text>
<text x="114" y="159.5">BT_CTS</text>
<text x="146.3" y="159.5">WLAN_SLP_CLK</text>
<text x="146.4" y="157">COEX_UART_TX</text>
<text x="114" y="167.1">RESERVED</text>
<text x="114" y="162">BT_EN</text>
<text x="150.3" y="172.2">USIM_GND</text>
<text x="154.6" y="174.7">GND</text>
</g>
<g font-size="1.4" fill="#840000">
<text x="160.5" y="39.4">60</text>
<text x="160.5" y="41.9">57</text>
<text x="160.9" y="36.8">7</text>
<text x="161.3" y="41.9">8</text>
<text x="160.5" y="44.4">14</text>
<text x="160.5" y="47">34</text>
<text x="160.1" y="49.5">128</text>
<text x="109.7" y="54.6">21</text>
<text x="109.7" y="59.7">20</text>
<text x="160.5" y="59.7">15</text>
<text x="109.7" y="64.8">61</text>
<text x="160.5" y="62.2">16</text>
<text x="160.5" y="64.8">17</text>
<text x="109.7" y="69.8">45</text>
<text x="160.5" y="67.3">13</text>
<text x="109.7" y="72.4">44</text>
<text x="110.1" y="77.5">1</text>
<text x="160.9" y="72.4">5</text>
<text x="160.9" y="74.9">6</text>
<text x="110.1" y="80">4</text>
<text x="110.1" y="82.5">2</text>
<text x="160.5" y="80">62</text>
<text x="160.5" y="82.5">63</text>
<text x="109.3" y="85.1">115</text>
<text x="160.5" y="85.1">64</text>
<text x="160.5" y="87.6">65</text>
<text x="109.7" y="90.2">24</text>
<text x="109.7" y="92.7">25</text>
<text x="109.7" y="95.2">26</text>
<text x="160.5" y="90.2">66</text>
<text x="160.5" y="92.7">67</text>
<text x="160.5" y="95.2">68</text>
<text x="109.7" y="97.8">27</text>
<text x="160.5" y="100.3">12</text>
<text x="109.7" y="102.9">42</text>
<text x="109.7" y="105.4">41</text>
<text x="160.1" y="107.9">119</text>
<text x="160.5" y="102.9">11</text>
<text x="109.7" y="110.5">71</text>
<text x="109.7" y="113">70</text>
<text x="160.1" y="110.5">120</text>
<text x="160.1" y="113">121</text>
<text x="109.7" y="115.6">69</text>
<text x="160.1" y="115.6">122</text>
<text x="160.1" y="118.1">123</text>
<text x="109.7" y="123.2">30</text>
<text x="109.7" y="125.7">29</text>
<text x="109.7" y="120.6">31</text>
<text x="160.1" y="120.6">124</text>
<text x="160.1" y="123.2">125</text>
<text x="160.1" y="125.7">126</text>
<text x="109.7" y="128.3">28</text>
<text x="109.7" y="130.8">32</text>
<text x="160.1" y="130.8">132</text>
<text x="109.7" y="133.3">33</text>
<text x="109.7" y="135.9">23</text>
<text x="160.1" y="135.9">130</text>
<text x="160.1" y="133.3">131</text>
<text x="109.7" y="143.5">35</text>
<text x="109.7" y="141">47</text>
<text x="160.1" y="138.4">129</text>
<text x="160.1" y="141">133</text>
<text x="160.1" y="143.5">134</text>
<text x="109.7" y="146">49</text>
<text x="160.1" y="148.6">135</text>
<text x="160.1" y="146">127</text>
<text x="109.7" y="151.1">37</text>
<text x="109.7" y="153.7">38</text>
<text x="160.1" y="151.1">136</text>
<text x="160.1" y="153.7">137</text>
<text x="109.3" y="161.3">139</text>
<text x="109.7" y="156.2">39</text>
<text x="109.7" y="158.7">40</text>
<text x="160.1" y="156.2">138</text>
<text x="160.1" y="158.7">118</text>
<text x="109.3" y="166.4">1 1</text>
<text x="110.1" y="166.4">34</text>
<text x="110.9" y="166.4">4</text>
<text x="160.1" y="174">105</text>
<text x="160.5" y="174">191</text>
<text x="160.5" y="171.4">10</text>
<text x="161.3" y="174">22</text>
</g>
</svg>
